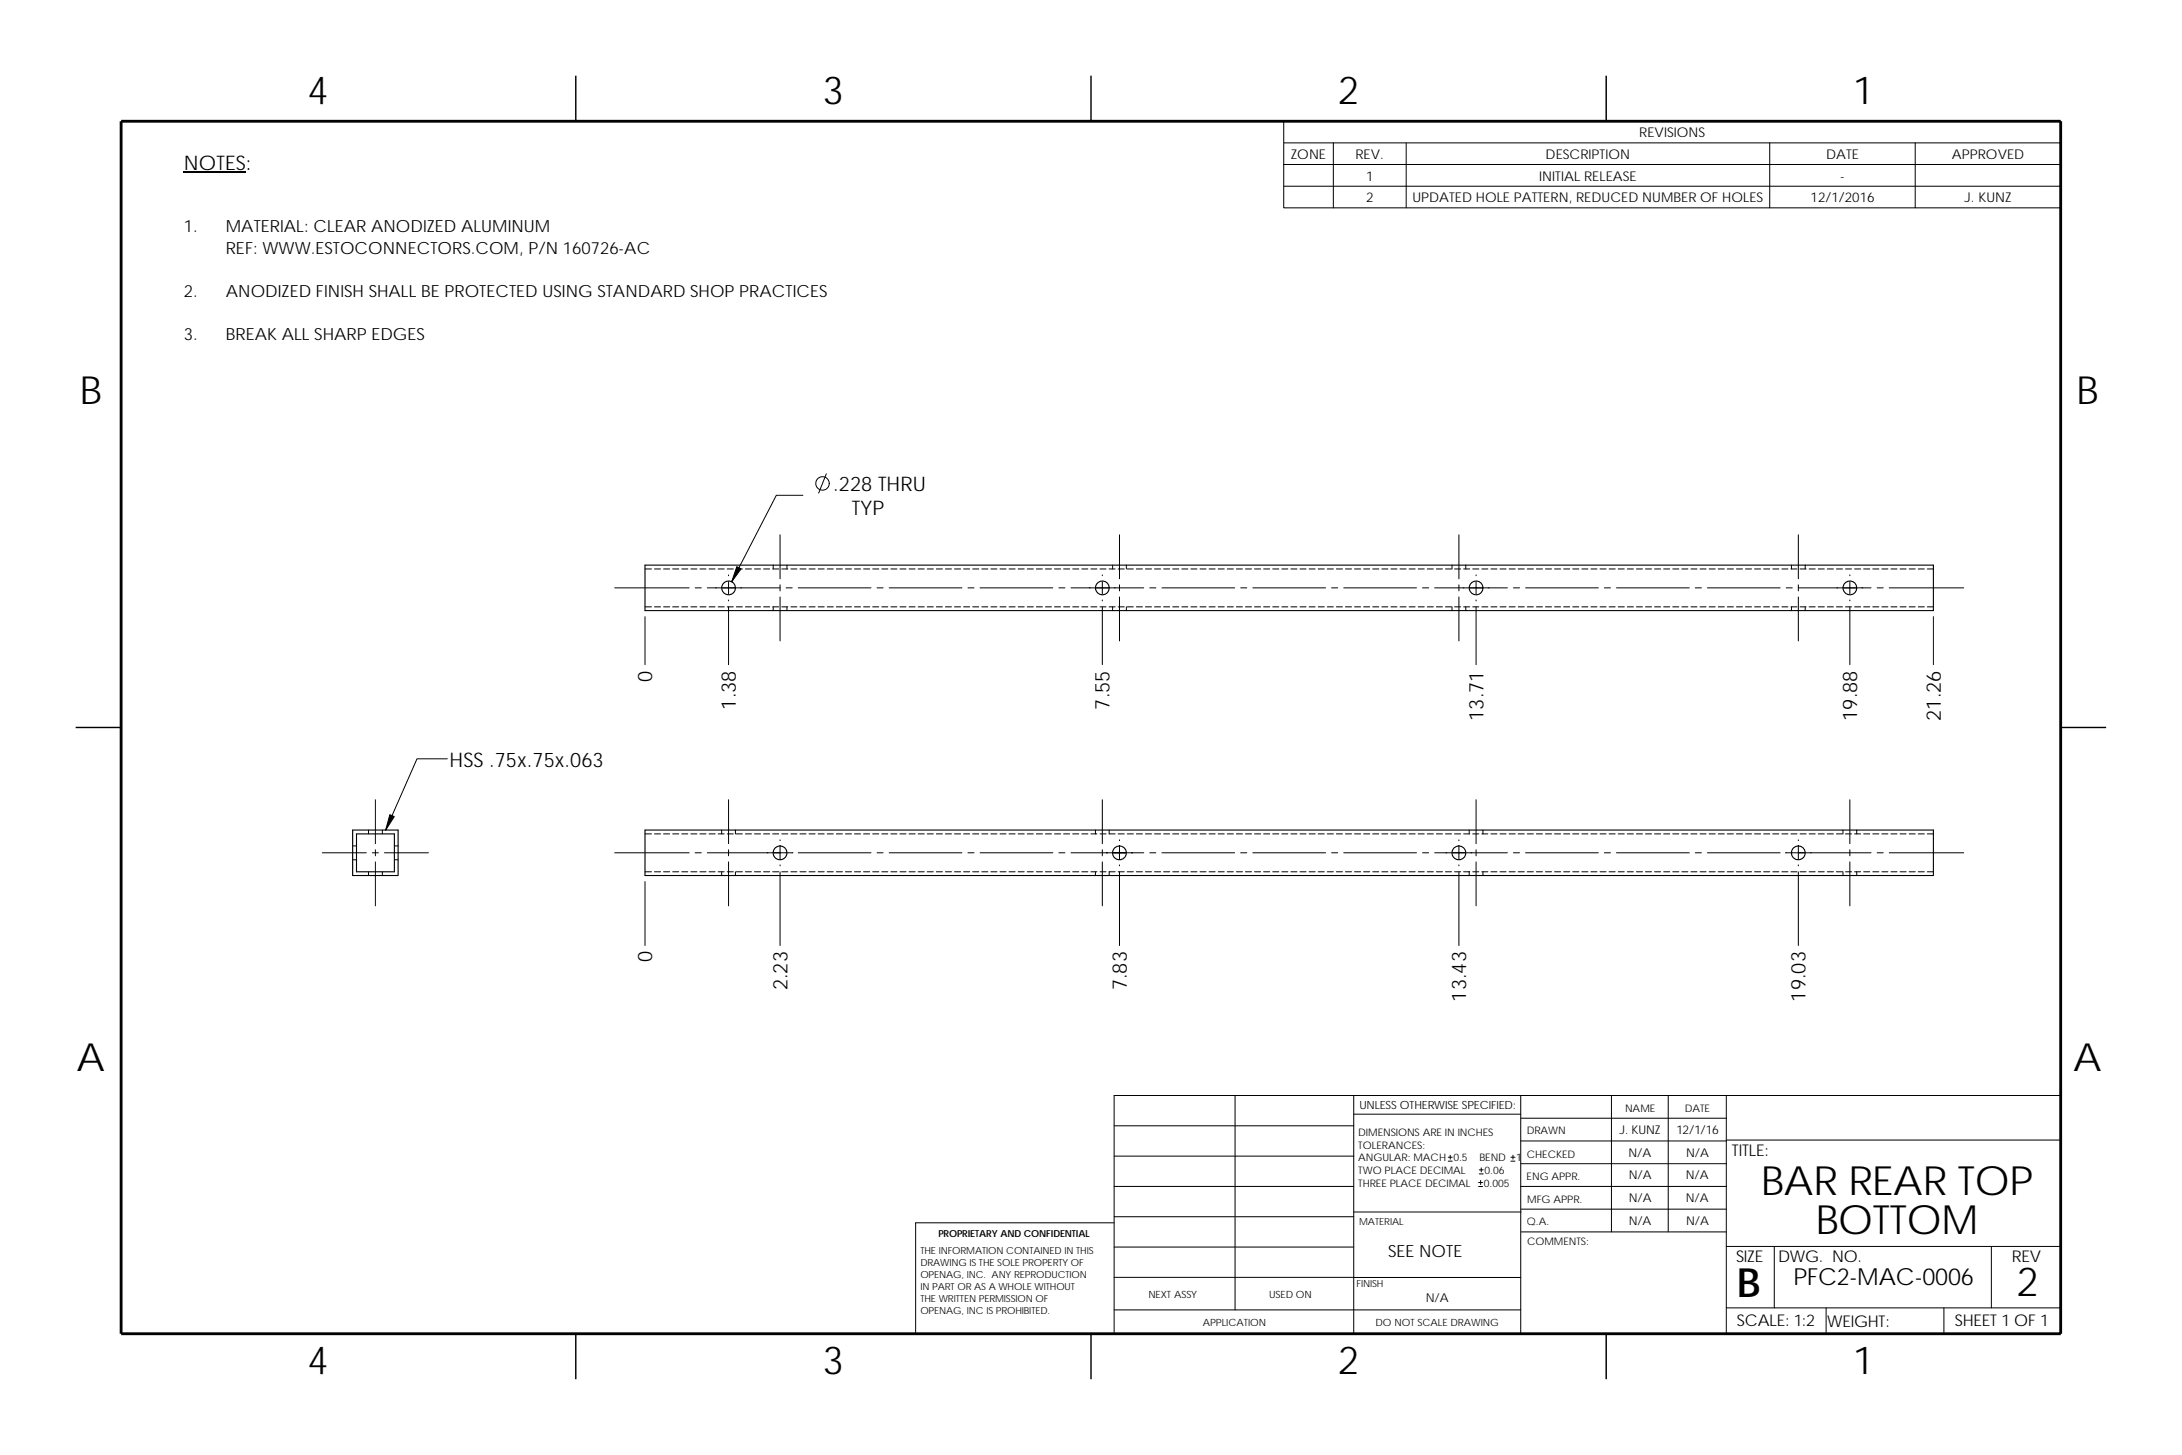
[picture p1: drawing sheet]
<svg xmlns="http://www.w3.org/2000/svg" width="457mm" height="305mm" viewBox="0 0 457 305" stroke-linecap="round" stroke-linejoin="round" font-family="sans-serif">
<g fill="none" stroke="#000" stroke-width=".21">
<path d="M269 25.4h162.8v18.1h-162.8zM269 29.9h162.8M269 39h162.8M269 34.5h162.8M279.4 29.9v13.6M294.6 29.9v13.6M370.8 29.9v13.6M401.3 29.9v13.6M173.1 99.3l-1.6 4M135.1 119.2h1.4M137.1 119.2h1.3M139 119.2h1.3"/>
<path d="M140.9 119.2h1.3M142.9 119.2h1.2M144.8 119.2h1.2M146.7 119.2h1.2M148.6 119.2h1.2M150.5 119.2h1.2M152.4 119.2h1.2M154.3 119.2h1.3M156.2 119.2h1.3M158.1 119.2h1.3M160 119.2h1.3M161.9 119.2h1.3"/>
<path d="M162 118.4v.8M163.4 112v9.2M163.8 119.2h1.3M164.9 118.4v.8M165.7 119.2h1.3M167.6 119.2h1.3M168.2 103.8h-5.5l-9.4 18.1M169.5 119.2h1.3M171.4 119.2h1.3M173.3 119.2h1.3M175.2 119.2h1.3M177.1 119.2h1.3"/>
<path d="M179 119.2h1.3M181 119.2h1.2M182.9 119.2h1.2M184.8 119.2h1.2M186.7 119.2h1.2M188.6 119.2h1.2M190.5 119.2h1.2M192.4 119.2h1.3M194.3 119.2h1.3M196.2 119.2h1.3M198.1 119.2h1.3M200 119.2h1.3"/>
<path d="M201.9 119.2h1.3M203.8 119.2h1.3M205.7 119.2h1.3M207.6 119.2h1.3M209.5 119.2h1.3M211.4 119.2h1.3M213.3 119.2h1.3M215.2 119.2h1.3M217.1 119.2h1.3M219.1 119.2h1.2M221 119.2h1.2M222.9 119.2h1.2"/>
<path d="M224.8 119.2h1.2M226.7 119.2h1.2M228.6 119.2h1.2M230.5 119.2h1.3M232.4 119.2h1.3M233.1 118.4v.8M234.3 119.2h1.3M234.6 112v9.2M236 118.4v.8M236.2 119.2h1.3M238.1 119.2h1.3M240 119.2h1.3"/>
<path d="M241.9 119.2h1.3M243.8 119.2h1.3M245.7 119.2h1.3M247.6 119.2h1.3M249.5 119.2h1.3M251.4 119.2h1.3M253.3 119.2h1.3M255.2 119.2h1.3M257.2 119.2h1.2M259.1 119.2h1.2M261 119.2h1.2M262.9 119.2h1.2"/>
<path d="M264.8 119.2h1.2M266.7 119.2h1.2M268.6 119.2h1.3M270.5 119.2h1.3M272.4 119.2h1.3M274.3 119.2h1.3M276.2 119.2h1.3M278.1 119.2h1.3M280 119.2h1.3M281.9 119.2h1.3M283.8 119.2h1.3M285.7 119.2h1.3"/>
<path d="M287.6 119.2h1.3M289.5 119.2h1.3M291.4 119.2h1.3M293.3 119.2h1.3M295.3 119.2h1.2M297.2 119.2h1.2M299.1 119.2h1.2M301 119.2h1.2M302.9 119.2h1.2M304.2 118.4v.8M304.8 119.2h1.2M305.7 112v9.2"/>
<path d="M306.7 119.2h1.3M307.1 118.4v.8M308.6 119.2h1.3M310.5 119.2h1.3M312.4 119.2h1.3M314.3 119.2h1.3M316.2 119.2h1.3M318.1 119.2h1.3M320 119.2h1.3M321.9 119.2h1.3M323.8 119.2h1.3M325.7 119.2h1.3"/>
<path d="M327.6 119.2h1.3M329.5 119.2h1.3M331.4 119.2h1.3M333.4 119.2h1.2M335.3 119.2h1.2M337.2 119.2h1.2M339.1 119.2h1.2M341 119.2h1.2M342.9 119.2h1.2M344.8 119.2h1.3M346.7 119.2h1.3M348.6 119.2h1.3"/>
<path d="M350.5 119.2h1.3M352.4 119.2h1.3M354.3 119.2h1.3M356.2 119.2h1.3M358.1 119.2h1.3M360 119.2h1.3M361.9 119.2h1.3M363.8 119.2h1.3M365.7 119.2h1.3M367.6 119.2h1.3M369.5 119.2h1.3M371.5 119.2h1.2"/>
<path d="M373.4 119.2h1.2M375.3 119.2h1.2M375.4 118.4v.8M376.8 112v9.2M377.2 119.2h1.2M378.2 118.4v.8M379.1 119.2h1.2M381 119.2h1.2M382.9 119.2h1.3M384.8 119.2h1.3M386.7 119.2h1.3M388.6 119.2h1.3"/>
<path d="M390.5 119.2h1.3M392.4 119.2h1.3M394.3 119.2h1.3M396.2 119.2h1.3M398.1 119.2h1.3M400 119.2h1.3M401.9 119.2h1.3M403.8 119.2h1.3M128.8 123.1h15.6M135.1 127.1h1.4M135.1 129.2v10M137.1 127.1h1.3"/>
<path d="M139 127.1h1.3M140.9 127.1h1.3M142.9 127.1h1.2M144.8 127.1h1.2M145.7 123.1h1.2M146.7 127.1h1.2M148.2 123.1h15.2M148.6 127.1h1.2M150.5 127.1h1.2M152.4 127.1h1.2M152.7 127.1v12.1M152.7 120.4v.2"/>
<path d="M152.7 125.7v.2M152.7 121.9v2.5M154.3 127.1h1.3M156.2 127.1h1.3M158.1 127.1h1.3M160 127.1h1.3M161.9 127.1h1.3M162 127.1v.8M163.4 122.5v1.3M163.4 125.1v9.2M163.8 127.1h1.3M164.7 123.1h1.3"/>
<path d="M164.9 127.1v.8M165.7 127.1h1.3M167.3 123.1h15.2M167.6 127.1h1.3M169.5 127.1h1.3M171.4 127.1h1.3M173.3 127.1h1.3M175.2 127.1h1.3M177.1 127.1h1.3M179 127.1h1.3M181 127.1h1.2M182.9 127.1h1.2"/>
<path d="M183.8 123.1h1.2M184.8 127.1h1.2M186.3 123.1h15.2M186.7 127.1h1.2M188.6 127.1h1.2M190.5 127.1h1.2M192.4 127.1h1.3M194.3 127.1h1.3M196.2 127.1h1.3M198.1 127.1h1.3M200 127.1h1.3M201.9 127.1h1.3"/>
<path d="M202.8 123.1h1.3M203.8 127.1h1.3M205.4 123.1h15.2M205.7 127.1h1.3M207.6 127.1h1.3M209.5 127.1h1.3M211.4 127.1h1.3M213.3 127.1h1.3M215.2 127.1h1.3M217.1 127.1h1.3M219.1 127.1h1.2M221 127.1h1.2"/>
<path d="M221.9 123.1h1.2M222.9 127.1h1.2M224.4 123.1h15.2M224.8 127.1h1.2M226.7 127.1h1.2M228.6 127.1h1.2M230.5 127.1h1.3M231 127.1v12.1M231 120.4v.2M231 125.7v.2M231 121.9v2.5M232.4 127.1h1.3"/>
<path d="M233.1 127.1v.8M234.3 127.1h1.3M234.6 122.5v1.3M234.6 125.1v9.2M236 127.1v.8M236.2 127.1h1.3M238.1 127.1h1.3M240 127.1h1.3M240.9 123.1h1.3M241.9 127.1h1.3M243.5 123.1h15.2M243.8 127.1h1.3"/>
<path d="M245.7 127.1h1.3M247.6 127.1h1.3M249.5 127.1h1.3M251.4 127.1h1.3M253.3 127.1h1.3M255.2 127.1h1.3M257.2 127.1h1.2M259.1 127.1h1.2M260 123.1h1.2M261 127.1h1.2M262.5 123.1h15.2M262.9 127.1h1.2"/>
<path d="M264.8 127.1h1.2M266.7 127.1h1.2M268.6 127.1h1.3M270.5 127.1h1.3M272.4 127.1h1.3M274.3 127.1h1.3M276.2 127.1h1.3M278.1 127.1h1.3M279 123.1h1.3M280 127.1h1.3M281.6 123.1h15.2M281.9 127.1h1.3"/>
<path d="M283.8 127.1h1.3M285.7 127.1h1.3M287.6 127.1h1.3M289.5 127.1h1.3M291.4 127.1h1.3M293.3 127.1h1.3M295.3 127.1h1.2M297.2 127.1h1.2M298.1 123.1h1.2M299.1 127.1h1.2M300.6 123.1h15.2M301 127.1h1.2"/>
<path d="M302.9 127.1h1.2M304.2 127.1v.8M304.8 127.1h1.2M305.7 122.5v1.3M305.7 125.1v9.2M306.7 127.1h1.3M307.1 127.1v.8M308.6 127.1h1.3M309.3 127.1v12.1M309.3 120.4v.2M309.3 121.9v2.5M309.3 125.7v.2"/>
<path d="M310.5 127.1h1.3M312.4 127.1h1.3M314.3 127.1h1.3M316.2 127.1h1.3M317.1 123.1h1.3M318.1 127.1h1.3M319.7 123.1h15.2M320 127.1h1.3M321.9 127.1h1.3M323.8 127.1h1.3M325.7 127.1h1.3M327.6 127.1h1.3"/>
<path d="M329.5 127.1h1.3M331.4 127.1h1.3M333.4 127.1h1.2M335.3 127.1h1.2M336.2 123.1h1.2M337.2 127.1h1.2M338.7 123.1h15.2M339.1 127.1h1.2M341 127.1h1.2M342.9 127.1h1.2M344.8 127.1h1.3M346.7 127.1h1.3"/>
<path d="M348.6 127.1h1.3M350.5 127.1h1.3M352.4 127.1h1.3M354.3 127.1h1.3M355.2 123.1h1.3M356.2 127.1h1.3M357.8 123.1h15.2M358.1 127.1h1.3M360 127.1h1.3M361.9 127.1h1.3M363.8 127.1h1.3M365.7 127.1h1.3"/>
<path d="M367.6 127.1h1.3M369.5 127.1h1.3M371.5 127.1h1.2M373.4 127.1h1.2M374.3 123.1h1.2M375.3 127.1h1.2M375.4 127.1v.8M376.8 122.5v1.3M376.8 125.1v9.2M376.8 123.1h15.2M377.2 127.1h1.2M378.2 127.1v.8"/>
<path d="M379.1 127.1h1.2M381 127.1h1.2M382.9 127.1h1.3M384.8 127.1h1.3M386.7 127.1h1.3M387.6 127.1v12.1M387.6 120.4v.2M387.6 121.9v2.5M387.6 125.7v.2M388.6 127.1h1.3M390.5 127.1h1.3M392.4 127.1h1.3"/>
<path d="M393.3 123.1h1.3M394.3 127.1h1.3M395.9 123.1h15.6M396.2 127.1h1.3M398.1 127.1h1.3M400 127.1h1.3M401.9 127.1h1.3M403.8 127.1h1.3M405.1 129.2v10M93.7 159h-6.3l-6.6 14.9M67.5 178.6h9.3M73.9 177.2h.8"/>
<path d="M77.2 173.9v.8M78 178.6h1.3M78.7 167.5v9.2M78.7 178v1.3M80.1 173.9v.8M80.6 178.6h9.2M82.6 177.2h.8M128.8 178.6h15.6M135.1 174.7h1.4M137.1 174.7h1.3M139 174.7h1.3M140.9 174.7h1.3"/>
<path d="M142.9 174.7h1.2M144.8 174.7h1.2M145.7 178.6h1.2M146.7 174.7h1.2M148.6 174.7h1.2M150.5 174.7h1.2M151.2 173.9v.8M152.4 174.7h1.2M152.7 167.5v9.2M152.7 178v1.3M154.1 173.9v.8M154.3 174.7h1.3"/>
<path d="M156.2 174.7h1.3M158.1 174.7h1.3M160 174.7h1.3M161.9 174.7h1.3M163.4 175.9v.2M163.4 177.4v2.5M163.8 174.7h1.3M165.7 174.7h1.3M166.2 178.6h-18M167.3 178.6h15.2M167.6 174.7h1.3M169.5 174.7h1.3"/>
<path d="M171.4 174.7h1.3M173.3 174.7h1.3M175.2 174.7h1.3M177.1 174.7h1.3M179 174.7h1.3M181 174.7h1.2M182.9 174.7h1.2M183.8 178.6h1.2M184.8 174.7h1.2M186.3 178.6h15.2M186.7 174.7h1.2M188.6 174.7h1.2"/>
<path d="M190.5 174.7h1.2M192.4 174.7h1.3M194.3 174.7h1.3M196.2 174.7h1.3M198.1 174.7h1.3M200 174.7h1.3M201.9 174.7h1.3M202.8 178.6h1.3M203.8 174.7h1.3M205.4 178.6h15.2M205.7 174.7h1.3M207.6 174.7h1.3"/>
<path d="M209.5 174.7h1.3M211.4 174.7h1.3M213.3 174.7h1.3M215.2 174.7h1.3M217.1 174.7h1.3M219.1 174.7h1.2M221 174.7h1.2M221.9 178.6h1.2M222.9 174.7h1.2M224.4 178.6h15.2M224.8 174.7h1.2M226.7 174.7h1.2"/>
<path d="M228.6 174.7h1.2M229.5 173.9v.8M230.5 174.7h1.3M231 167.5v9.2M231 178v1.3M232.4 174.7h1.3M232.4 173.9v.8M234.3 174.7h1.3M234.6 175.9v.2M234.6 177.4v2.5M236.2 174.7h1.3M238.1 174.7h1.3"/>
<path d="M240 174.7h1.3M240.9 178.6h1.3M241.9 174.7h1.3M243.5 178.6h15.2M243.8 174.7h1.3M245.7 174.7h1.3M247.6 174.7h1.3M249.5 174.7h1.3M251.4 174.7h1.3M253.3 174.7h1.3M255.2 174.7h1.3M257.2 174.7h1.2"/>
<path d="M259.1 174.7h1.2M260 178.6h1.2M261 174.7h1.2M262.5 178.6h15.2M262.9 174.7h1.2M264.8 174.7h1.2M266.7 174.7h1.2M268.6 174.7h1.3M270.5 174.7h1.3M272.4 174.7h1.3M274.3 174.7h1.3M276.2 174.7h1.3"/>
<path d="M278.1 174.7h1.3M279 178.6h1.3M280 174.7h1.3M281.6 178.6h15.2M281.9 174.7h1.3M283.8 174.7h1.3M285.7 174.7h1.3M287.6 174.7h1.3M289.5 174.7h1.3M291.4 174.7h1.3M293.3 174.7h1.3M295.3 174.7h1.2"/>
<path d="M297.2 174.7h1.2M298.1 178.6h1.2M299.1 174.7h1.2M300.6 178.6h15.2M301 174.7h1.2M302.9 174.7h1.2M304.8 174.7h1.2M305.7 175.9v.2M305.7 177.4v2.5M306.7 174.7h1.3M307.8 173.9v.8M308.6 174.7h1.3"/>
<path d="M309.3 167.5v9.2M309.3 178v1.3M310.5 174.7h1.3M310.7 173.9v.8M312.4 174.7h1.3M314.3 174.7h1.3M316.2 174.7h1.3M317.1 178.6h1.3M318.1 174.7h1.3M319.7 178.6h15.2M320 174.7h1.3M321.9 174.7h1.3"/>
<path d="M323.8 174.7h1.3M325.7 174.7h1.3M327.6 174.7h1.3M329.5 174.7h1.3M331.4 174.7h1.3M333.4 174.7h1.2M335.3 174.7h1.2M336.2 178.6h1.2M337.2 174.7h1.2M338.7 178.6h15.2M339.1 174.7h1.2M341 174.7h1.2"/>
<path d="M342.9 174.7h1.2M344.8 174.7h1.3M346.7 174.7h1.3M348.6 174.7h1.3M350.5 174.7h1.3M352.4 174.7h1.3M354.3 174.7h1.3M355.2 178.6h1.3M356.2 174.7h1.3M357.8 178.6h15.2M358.1 174.7h1.3M360 174.7h1.3"/>
<path d="M361.9 174.7h1.3M363.8 174.7h1.3M365.7 174.7h1.3M367.6 174.7h1.3M369.5 174.7h1.3M371.5 174.7h1.2M373.4 174.7h1.2M374.1 178.6h17.9M375.3 174.7h1.2M376.8 175.9v.2M376.8 177.4v2.5M377.2 174.7h1.2"/>
<path d="M379.1 174.7h1.2M381 174.7h1.2M382.9 174.7h1.3M384.8 174.7h1.3M386.2 173.9v.8M386.7 174.7h1.3M387.6 167.5v9.2M387.6 178v1.3M388.6 174.7h1.3M389 173.9v.8M390.5 174.7h1.3M392.4 174.7h1.3"/>
<path d="M393.3 178.6h1.3M394.3 174.7h1.3M395.9 178.6h15.6M396.2 174.7h1.3M398.1 174.7h1.3M400 174.7h1.3M401.9 174.7h1.3M403.8 174.7h1.3M73.9 180.1h.8M77.2 182.6v.8M78.7 180.6v9.2M80.1 182.6v.8"/>
<path d="M82.6 180.1h.8M135.1 182.6h1.4M135.1 184.7v13.4M137.1 182.6h1.3M139 182.6h1.3M140.9 182.6h1.3M142.9 182.6h1.2M144.8 182.6h1.2M146.7 182.6h1.2M148.6 182.6h1.2M150.5 182.6h1.2M151.2 182.6v.8"/>
<path d="M152.4 182.6h1.2M152.7 180.6v9.2M154.1 182.6v.8M154.3 182.6h1.3M156.2 182.6h1.3M158.1 182.6h1.3M160 182.6h1.3M161.9 182.6h1.3M163.4 182.6v15.5M163.4 181.2v.2M163.8 182.6h1.3M165.7 182.6h1.3"/>
<path d="M167.6 182.6h1.3M169.5 182.6h1.3M171.4 182.6h1.3M173.3 182.6h1.3M175.2 182.6h1.3M177.1 182.6h1.3M179 182.6h1.3M181 182.6h1.2M182.9 182.6h1.2M184.8 182.6h1.2M186.7 182.6h1.2M188.6 182.6h1.2"/>
<path d="M190.5 182.6h1.2M192.4 182.6h1.3M194.3 182.6h1.3M196.2 182.6h1.3M198.1 182.6h1.3M200 182.6h1.3M201.9 182.6h1.3M203.8 182.6h1.3M205.7 182.6h1.3M207.6 182.6h1.3M209.5 182.6h1.3M211.4 182.6h1.3"/>
<path d="M213.3 182.6h1.3M215.2 182.6h1.3M217.1 182.6h1.3M219.1 182.6h1.2M221 182.6h1.2M222.9 182.6h1.2M224.8 182.6h1.2M226.7 182.6h1.2M228.6 182.6h1.2M229.5 182.6v.8M230.5 182.6h1.3M231 180.6v9.2"/>
<path d="M232.4 182.6h1.3M232.4 182.6v.8M234.3 182.6h1.3M234.6 182.6v15.5M234.6 181.2v.2M236.2 182.6h1.3M238.1 182.6h1.3M240 182.6h1.3M241.9 182.6h1.3M243.8 182.6h1.3M245.7 182.6h1.3M247.6 182.6h1.3"/>
<path d="M249.5 182.6h1.3M251.4 182.6h1.3M253.3 182.6h1.3M255.2 182.6h1.3M257.2 182.6h1.2M259.1 182.6h1.2M261 182.6h1.2M262.9 182.6h1.2M264.8 182.6h1.2M266.7 182.6h1.2M268.6 182.6h1.3M270.5 182.6h1.3"/>
<path d="M272.4 182.6h1.3M274.3 182.6h1.3M276.2 182.6h1.3M278.1 182.6h1.3M280 182.6h1.3M281.9 182.6h1.3M283.8 182.6h1.3M285.7 182.6h1.3M287.6 182.6h1.3M289.5 182.6h1.3M291.4 182.6h1.3M293.3 182.6h1.3"/>
<path d="M295.3 182.6h1.2M297.2 182.6h1.2M299.1 182.6h1.2M301 182.6h1.2M302.9 182.6h1.2M304.8 182.6h1.2M305.7 182.6v15.5M305.7 181.2v.2M306.7 182.6h1.3M307.8 182.6v.8M308.6 182.6h1.3M309.3 180.6v9.2"/>
<path d="M310.5 182.6h1.3M310.7 182.6v.8M312.4 182.6h1.3M314.3 182.6h1.3M316.2 182.6h1.3M318.1 182.6h1.3M320 182.6h1.3M321.9 182.6h1.3M323.8 182.6h1.3M325.7 182.6h1.3M327.6 182.6h1.3M329.5 182.6h1.3"/>
<path d="M331.4 182.6h1.3M333.4 182.6h1.2M335.3 182.6h1.2M337.2 182.6h1.2M339.1 182.6h1.2M341 182.6h1.2M342.9 182.6h1.2M344.8 182.6h1.3M346.7 182.6h1.3M348.6 182.6h1.3M350.5 182.6h1.3M352.4 182.6h1.3"/>
<path d="M354.3 182.6h1.3M356.2 182.6h1.3M358.1 182.6h1.3M360 182.6h1.3M361.9 182.6h1.3M363.8 182.6h1.3M365.7 182.6h1.3M367.6 182.6h1.3M369.5 182.6h1.3M371.5 182.6h1.2M373.4 182.6h1.2M375.3 182.6h1.2"/>
<path d="M376.8 182.6v15.5M376.8 181.2v.2M377.2 182.6h1.2M379.1 182.6h1.2M381 182.6h1.2M382.9 182.6h1.3M384.8 182.6h1.3M386.2 182.6v.8M386.7 182.6h1.3M387.6 180.6v9.2M388.6 182.6h1.3M389 182.6v.8"/>
<path d="M390.5 182.6h1.3M392.4 182.6h1.3M394.3 182.6h1.3M396.2 182.6h1.3M398.1 182.6h1.3M400 182.6h1.3M401.9 182.6h1.3M403.8 182.6h1.3M233.4 235.8h50.3M258.8 229.5v44.9M283.7 229.5v49.9M283.7 233.4h34.9"/>
<path d="M318.6 229.5v49.9M318.6 234.3h43.1M318.6 239h43.1M337.7 229.5v28.6M349.5 229.5v28.6M361.7 238.8h70.1M361.7 229.5v49.9M233.4 256.2h-41.5v23.2h239.9v-49.9h-198.4v49.9M233.4 248.5h50.3M233.4 242.2h50.3M233.4 254.9h50.3M283.7 253.9h35"/>
<path d="M303.4 243.2h.9M303.4 242.4h.9M303.9 242v.8M309.8 248.6h.8M309.8 247.7h.8M310 245.9h.8M310 245.1h.8M310.2 247.3v.8M310.4 244.6v.9M316.6 243.2h.8M316.6 242.4h.8M317 242v.8"/>
<path d="M318.6 253.3h43.1M318.6 248.5h43.1M318.6 243.8h43.1M318.7 258.1h43M233.4 267.6h50.3M233.4 261.2h50.3M233.4 274.4h85.2M283.7 267.6h34.9M361.7 261.1h70.1M361.7 274h70.1M371.8 261.1v12.9M382.6 274v5.4"/>
<path d="M407.3 274v5.4M417.3 261.1v12.9"/>
<circle cx="172.3" cy="101.3" r="1.41"/>
</g>
<path d="M120.6 15.9v9.5M228.6 15.9v9.5M336.5 15.9v9.5M15.9 152.4h9.5M431.8 152.4h9.5M120.6 279.4v9.5M228.6 279.4v9.5M336.5 279.4v9.5" fill="none" stroke="#000" stroke-width=".3"/>
<path d="M25.4 25.4h406.4v254h-406.4z" fill="none" stroke="#000" stroke-width=".59"/>
<g fill="none" stroke="#000" stroke-width=".23">
<path d="M135.1 118.4h270v9.5h-270zM73.9 173.9h9.5v9.5h-9.5zM74.7 174.7h7.9v7.9h-7.9zM135.1 173.9h270v9.5h-270z"/>
<circle cx="152.7" cy="123.2" r="1.44"/>
<circle cx="231" cy="123.2" r="1.44"/>
<circle cx="309.3" cy="123.2" r="1.44"/>
<circle cx="387.6" cy="123.2" r="1.44"/>
<circle cx="163.4" cy="178.7" r="1.45"/>
<circle cx="234.6" cy="178.7" r="1.45"/>
<circle cx="305.7" cy="178.7" r="1.45"/>
<circle cx="376.8" cy="178.7" r="1.45"/>
</g>
<path d="M38.5 36.1h13" fill="none" stroke="#000" stroke-width=".25"/>
<g fill="#000" stroke="#000" stroke-width=".21">
<path d="M154.4 118.7l.9 .5-2 2.7z" fill-rule="evenodd"/>
<path d="M81.7 170.7l.9 .4-1.8 2.8z" fill-rule="evenodd"/>
</g>
<g font-size="8.4">
<text x="369" y="250.3">BAR REAR TOP</text>
<text x="380.5" y="258.4">BOTTOM</text>
<text x="364" y="271.7">B</text>
<text x="422.6" y="271.5">2</text>
</g>
<g font-size="8.1">
<text x="64.4" y="21.7">4</text>
<text x="172.4" y="21.7">3</text>
<text x="280.3" y="21.7">2</text>
<text x="388.3" y="21.7">1</text>
<text x="16.7" y="84.7">B</text>
<text x="435.1" y="84.7">B</text>
<text x="16" y="224.4">A</text>
<text x="434.4" y="224.4">A</text>
<text x="64.4" y="287.9">4</text>
<text x="172.4" y="287.9">3</text>
<text x="280.3" y="287.9">2</text>
<text x="388.3" y="287.9">1</text>
</g>
<text font-size="4.9" x="375.8" y="269.2">PFC2-MAC-0006</text>
<g font-size="4.2">
<text x="38.5" y="35.6">NOTES:</text>
<text x="174.6" y="102.8">.228 THRU</text>
<text x="178.5" y="107.9">TYP</text>
<text x="136.7" y="142.8" transform="rotate(-90 136.7 142.8)">0</text>
<text x="154.2" y="148.6" transform="rotate(-90 154.2 148.6)">1.38</text>
<text x="232.5" y="148.6" transform="rotate(-90 232.5 148.6)">7.55</text>
<text x="310.8" y="151" transform="rotate(-90 310.8 151)">13.71</text>
<text x="389.1" y="151" transform="rotate(-90 389.1 151)">19.88</text>
<text x="406.6" y="151" transform="rotate(-90 406.6 151)">21.26</text>
<text x="94.2" y="160.6">HSS .75x.75x.063</text>
<text x="136.7" y="201.6" transform="rotate(-90 136.7 201.6)">0</text>
<text x="165" y="207.5" transform="rotate(-90 165 207.5)">2.23</text>
<text x="236.1" y="207.5" transform="rotate(-90 236.1 207.5)">7.83</text>
<text x="307.2" y="209.8" transform="rotate(-90 307.2 209.8)">13.43</text>
<text x="378.3" y="209.8" transform="rotate(-90 378.3 209.8)">19.03</text>
</g>
<g font-size="3.5">
<text x="38.5" y="48.6">1.</text>
<text x="47.3" y="53.1">REF: WWW.ESTOCONNECTORS.COM, P/N 160726-AC</text>
<text x="47.3" y="48.6">MATERIAL: CLEAR ANODIZED ALUMINUM</text>
<text x="38.5" y="62.2">2.</text>
<text x="47.3" y="62.2">ANODIZED FINISH SHALL BE PROTECTED USING STANDARD SHOP PRACTICES</text>
<text x="38.5" y="71.2">3.</text>
<text x="47.3" y="71.2">BREAK ALL SHARP EDGES</text>
<text x="290.9" y="263.2">SEE NOTE</text>
</g>
<g font-size="3.4">
<text x="362.9" y="242.2">TITLE:</text>
<text x="363.8" y="264.3">SIZE</text>
<text x="372.6" y="264.3">DWG. NO.</text>
<text x="421.6" y="264.4">REV</text>
<text x="363.9" y="277.9">SCALE: 1:2</text>
<text x="382.8" y="277.9">WEIGHT:</text>
<text x="409.6" y="277.9">SHEET 1 OF 1</text>
</g>
<g font-size="2.8">
<text x="343.5" y="28.7">REVISIONS</text>
<text x="270.5" y="33.3">ZONE</text>
<text x="284" y="33.3">REV.</text>
<text x="323.9" y="33.3">DESCRIPTION</text>
<text x="382.6" y="33.3">DATE</text>
<text x="409" y="33.3">APPROVED</text>
<text x="286.2" y="37.8">1</text>
<text x="322.5" y="37.8">INITIAL RELEASE</text>
<text x="385.6" y="37.8">-</text>
<text x="286.2" y="42.4">2</text>
<text x="296" y="42.4">UPDATED HOLE PATTERN, REDUCED NUMBER OF HOLES</text>
<text x="379.4" y="42.4">12/1/2016</text>
<text x="411.6" y="42.4">J. KUNZ</text>
</g>
<g font-size="2.5">
<text x="339.3" y="237.6">J. KUNZ</text>
<text x="351.3" y="237.7">12/1/16</text>
<text x="341.2" y="242.3">N/A</text>
<text x="353.3" y="242.4">N/A</text>
<text x="341.3" y="247.1">N/A</text>
<text x="341.3" y="251.9">N/A</text>
<text x="353.3" y="247">N/A</text>
<text x="353.3" y="251.8">N/A</text>
<text x="341.3" y="256.6">N/A</text>
<text x="353.3" y="256.5">N/A</text>
<text x="298.8" y="272.7">N/A</text>
</g>
<text font-size="2.4" x="284.8" y="232.4">UNLESS OTHERWISE SPECIFIED:</text>
<g font-size="2.2">
<text x="340.5" y="232.9">NAME</text>
<text x="353" y="232.9">DATE</text>
<text x="284.6" y="238">DIMENSIONS ARE IN INCHES</text>
<text x="319.9" y="237.7">DRAWN</text>
<text x="284.6" y="245.9">TWO PLACE DECIMAL</text>
<text x="284.6" y="240.6">TOLERANCES:</text>
<text x="284.6" y="243.3">ANGULAR: MACH</text>
<text x="304.5" y="243.3">0.5</text>
<text x="310" y="243.3">BEND</text>
<text x="311.1" y="245.9">0.06</text>
<text x="317.7" y="243.3">1</text>
<text x="319.9" y="242.5">CHECKED</text>
<text x="284.6" y="248.6">THREE PLACE DECIMAL</text>
<text x="310.9" y="248.6">0.005</text>
<text x="319.9" y="247.2">ENG APPR.</text>
<text x="320" y="251.9">MFG APPR.</text>
<text x="320" y="256.6">Q.A.</text>
<text x="320" y="260.9">COMMENTS:</text>
</g>
<g font-size="2.1">
<text x="240.6" y="271.9">NEXT ASSY</text>
<text x="265.9" y="271.9">USED ON</text>
<text x="252" y="277.8">APPLICATION</text>
<text x="288.2" y="277.8">DO NOT SCALE DRAWING</text>
</g>
<g font-size="2">
<text x="284.8" y="256.6">MATERIAL</text>
<text x="192.8" y="262.7">THE INFORMATION CONTAINED IN THIS</text>
<text x="196.6" y="259.1">PROPRIETARY AND CONFIDENTIAL</text>
<text x="192.8" y="265.3">DRAWING IS THE SOLE PROPERTY OF</text>
<text x="192.8" y="267.8">OPENAG, INC. ANY REPRODUCTION</text>
<text x="284.2" y="269.7">FINISH</text>
<text x="192.8" y="275.4">OPENAG, INC IS PROHIBITED.</text>
<text x="192.8" y="270.3">IN PART OR AS A WHOLE WITHOUT</text>
<text x="192.8" y="272.8">THE WRITTEN PERMISSION OF</text>
</g>
</svg>
